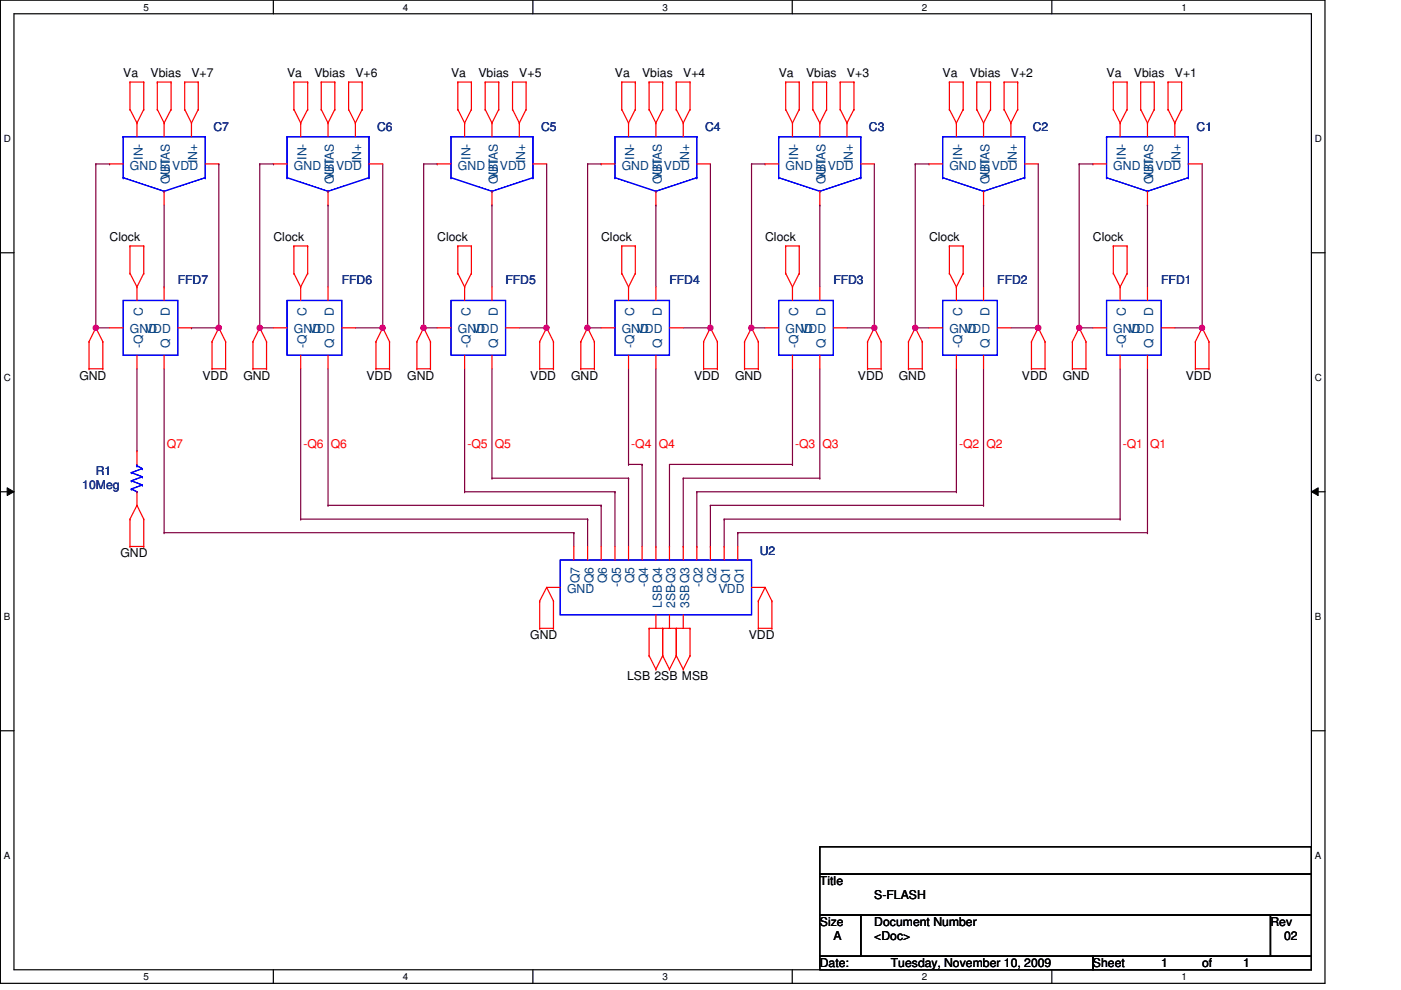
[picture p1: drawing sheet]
<svg xmlns="http://www.w3.org/2000/svg" width="297mm" height="210mm" viewBox="0 0 297 210" stroke-linecap="round" stroke-linejoin="round" font-family="sans-serif">
<path d="M.1 0h280.8v208.5h-280.8zM3 2.9h275v202.7h-275z" fill="none" stroke="#000" stroke-width=".25"/>
<g fill="#fff">
<path d="M30.4 .3h1.2v2.4h-1.2z"/>
<path d="M30.4 205.9h1.2v2.3h-1.2z"/>
</g>
<path d="M58 0v2.9M58 205.6v2.9" fill="none" stroke="#000" stroke-width=".25"/>
<g fill="#fff">
<path d="M85.4 .3h1.2v2.4h-1.2z"/>
<path d="M85.4 205.9h1.2v2.3h-1.2z"/>
</g>
<path d="M113 0v2.9M113 205.6v2.9" fill="none" stroke="#000" stroke-width=".25"/>
<g fill="#fff">
<path d="M140.5 .3h1.1v2.4h-1.1z"/>
<path d="M140.5 205.9h1.1v2.3h-1.1z"/>
</g>
<path d="M168 0v2.9M168 205.6v2.9" fill="none" stroke="#000" stroke-width=".25"/>
<g fill="#fff">
<path d="M195.4 .3h1.2v2.4h-1.2z"/>
<path d="M195.4 205.9h1.2v2.3h-1.2z"/>
</g>
<path d="M223 0v2.9M223 205.6v2.9" fill="none" stroke="#000" stroke-width=".25"/>
<g fill="#fff">
<path d="M250.5 .3h1.1v2.4h-1.1z"/>
<path d="M250.5 205.9h1.1v2.3h-1.1z"/>
<path d="M.8 28.2h1.5v2.4h-1.5z"/>
<path d="M278.8 28.2h1.4v2.4h-1.4z"/>
<path d="M.8 78.9h1.5v2.3h-1.5z"/>
<path d="M278.8 78.9h1.4v2.3h-1.4z"/>
</g>
<path d="M.1 53.6h2.9M278 53.6h2.9" fill="none" stroke="#000" stroke-width=".25"/>
<g fill="#fff">
<path d="M.8 129.6h1.4v2.3h-1.4z"/>
<path d="M278.8 129.6h1.3v2.3h-1.3z"/>
</g>
<path d="M.1 104.3h2.9M278 104.3h2.9" fill="none" stroke="#000" stroke-width=".25"/>
<path d="M1.5 103.4l1.5 .9-1.5 .8zM278 104.3l1.5-.9v1.7z" fill="#000"/>
<path d="M1.5 103.4l1.5 .9-1.5 .8zM278 104.3l1.5-.9v1.7z" fill="none" stroke="#000" stroke-width=".21"/>
<g fill="#fff">
<path d="M.8 180.3h1.4v2.3h-1.4z"/>
<path d="M278.8 180.3h1.3v2.3h-1.3z"/>
</g>
<path d="M.1 154.9h2.9M278 154.9h2.9" fill="none" stroke="#000" stroke-width=".25"/>
<g fill="none" stroke="#800040" stroke-width=".25">
<path d="M20.3 34.8h.1M20.3 34.8v34.7M34.8 43.5v17.3M69.5 43.5h.1M69.5 43.5v17.3M104.3 43.5h.1M104.3 43.5v17.3M139.1 43.5h.1M139.1 43.5v17.3M173.8 43.5h.1M173.8 43.5v17.3M208.5 43.5h.1"/>
<path d="M208.5 43.5v17.3M243.3 43.5h.1M243.3 43.5v17.3M20.3 69.5h.1M20.3 69.5h2.9M34.8 60.8h.1M34.8 78.2v34.7M63.8 78.2v31.9M69.5 78.2v28.9M98.5 78.2v26.1M104.3 78.2v23.2M133.3 78.2v20.3"/>
<path d="M139.1 78.2v37.7M168 78.2v20.3M173.8 78.2v23.2M202.8 78.2v26.1M208.5 78.2v28.9M237.5 78.2v31.9M243.3 78.2v34.7M133.3 98.5h.1M133.3 98.5h2.8M136.1 98.5h.1M136.1 98.5v17.4M168 98.5h.1"/>
<path d="M168 98.5h-26.1v17.4M34.8 112.9h.1M34.8 112.9h86.9M63.8 110.1h.1M63.8 110.1h60.8M69.5 107.1h.1M69.5 107.1h58M98.5 104.3h.1M98.5 104.3h31.9M104.3 101.4h.1M104.3 101.4h29M121.7 112.9h.1"/>
<path d="M121.7 112.9v3M124.6 110.1h.1M124.6 110.1v5.8M127.5 107.1h.1M127.5 107.1v8.8M130.4 104.3h.1M130.4 104.3v11.6M133.3 101.4h.1M133.3 101.4v14.5M139.1 115.9h.1M141.9 115.9h.1M144.9 101.4h.1"/>
<path d="M144.9 115.9h.1M144.9 101.4h28.9M144.9 101.4v14.5M147.7 104.3h.1M147.7 115.9h.1M147.7 104.3h55.1M147.7 104.3v11.6M150.6 107.1h.1M150.6 115.9h.1M150.6 107.1h57.9M150.6 107.1v8.8M153.5 110.1h.1"/>
<path d="M153.5 115.9h.1M153.5 110.1h84M153.5 110.1v5.8M156.4 112.9h.1M156.4 112.9h86.9M156.4 112.9v3M173.8 101.4h.1M202.8 104.3h.1M208.5 107.1h.1M237.5 110.1h.1M243.3 112.9h.1"/>
</g>
<circle cx="20.3" cy="69.5" r=".56" fill="#f0f"/>
<circle cx="20.3" cy="69.5" r=".56" fill="none" stroke="#f0f" stroke-width=".25"/>
<path d="M20.3 34.8h2.9M23.2 34.8h.1M55.1 34.8h.1M55.1 34.8v34.7" fill="none" stroke="#800040" stroke-width=".25"/>
<circle cx="55.1" cy="69.5" r=".56" fill="#f0f"/>
<circle cx="55.1" cy="69.5" r=".56" fill="none" stroke="#f0f" stroke-width=".25"/>
<g fill="none" stroke="#800040" stroke-width=".25">
<path d="M55.1 34.8h2.9M58 34.8h.1M89.8 34.8h.1M89.8 34.8v34.7M55.1 69.5h.1M55.1 69.5h2.9M89.8 69.5h.1M89.8 69.5h2.9M124.6 69.5h.1M124.6 69.5h2.9M159.3 69.5h.1M159.3 69.5h2.9"/>
<path d="M194.1 69.5h.1M194.1 69.5h2.9M228.8 69.5h.1M228.8 69.5h2.9"/>
</g>
<circle cx="89.8" cy="69.5" r=".56" fill="#f0f"/>
<circle cx="89.8" cy="69.5" r=".56" fill="none" stroke="#f0f" stroke-width=".25"/>
<path d="M89.8 34.8h2.9M92.7 34.8h.1M124.6 34.8h.1M124.6 34.8v34.7" fill="none" stroke="#800040" stroke-width=".25"/>
<circle cx="124.5" cy="69.5" r=".56" fill="#f0f"/>
<circle cx="124.5" cy="69.5" r=".56" fill="none" stroke="#f0f" stroke-width=".25"/>
<path d="M124.6 34.8h2.9M127.5 34.8h.1M159.3 34.8h.1M159.3 34.8v34.7" fill="none" stroke="#800040" stroke-width=".25"/>
<circle cx="159.3" cy="69.5" r=".56" fill="#f0f"/>
<circle cx="159.3" cy="69.5" r=".56" fill="none" stroke="#f0f" stroke-width=".25"/>
<path d="M159.3 34.8h2.9M162.2 34.8h.1M194.1 34.8h.1M194.1 34.8v34.7" fill="none" stroke="#800040" stroke-width=".25"/>
<circle cx="194" cy="69.5" r=".56" fill="#f0f"/>
<circle cx="194" cy="69.5" r=".56" fill="none" stroke="#f0f" stroke-width=".25"/>
<path d="M194.1 34.8h2.9M197 34.8h.1M228.8 34.8h.1M228.8 34.8v34.7" fill="none" stroke="#800040" stroke-width=".25"/>
<circle cx="228.8" cy="69.5" r=".56" fill="#f0f"/>
<circle cx="228.8" cy="69.5" r=".56" fill="none" stroke="#f0f" stroke-width=".25"/>
<path d="M46.4 34.8h.1M46.4 34.8v34.7M228.8 34.8h2.9M231.7 34.8h.1" fill="none" stroke="#800040" stroke-width=".25"/>
<circle cx="46.4" cy="69.5" r=".56" fill="#f0f"/>
<circle cx="46.4" cy="69.5" r=".56" fill="none" stroke="#f0f" stroke-width=".25"/>
<g fill="none" stroke="#800040" stroke-width=".25">
<path d="M81.1 34.8v34.7M40.6 69.5h.1M40.6 69.5h5.8M75.3 69.5h5.8M81.1 69.5h.1M110.1 69.5h5.8M115.9 69.5h.1M144.9 69.5h5.7M150.6 69.5h.1M179.6 69.5h5.8M185.4 69.5h.1M214.3 69.5h5.8"/>
<path d="M220.1 69.5h.1M249.1 69.5h5.8M254.9 69.5h.1"/>
</g>
<circle cx="81.1" cy="69.5" r=".56" fill="#f0f"/>
<circle cx="81.1" cy="69.5" r=".56" fill="none" stroke="#f0f" stroke-width=".25"/>
<path d="M115.9 34.8v34.7M115.9 69.5h.1" fill="none" stroke="#800040" stroke-width=".25"/>
<circle cx="115.9" cy="69.5" r=".56" fill="#f0f"/>
<circle cx="115.9" cy="69.5" r=".56" fill="none" stroke="#f0f" stroke-width=".25"/>
<path d="M150.6 34.8v34.7M150.6 69.5h.1" fill="none" stroke="#800040" stroke-width=".25"/>
<circle cx="150.6" cy="69.5" r=".56" fill="#f0f"/>
<circle cx="150.6" cy="69.5" r=".56" fill="none" stroke="#f0f" stroke-width=".25"/>
<path d="M185.4 34.8v34.7M185.4 69.5h.1" fill="none" stroke="#800040" stroke-width=".25"/>
<circle cx="185.4" cy="69.5" r=".56" fill="#f0f"/>
<circle cx="185.4" cy="69.5" r=".56" fill="none" stroke="#f0f" stroke-width=".25"/>
<path d="M220.1 34.8v34.7M220.1 69.5h.1" fill="none" stroke="#800040" stroke-width=".25"/>
<circle cx="220.1" cy="69.5" r=".56" fill="#f0f"/>
<circle cx="220.1" cy="69.5" r=".56" fill="none" stroke="#f0f" stroke-width=".25"/>
<path d="M254.9 34.8v34.7M254.9 69.5h.1" fill="none" stroke="#800040" stroke-width=".25"/>
<circle cx="254.8" cy="69.5" r=".56" fill="#f0f"/>
<circle cx="254.8" cy="69.5" r=".56" fill="none" stroke="#f0f" stroke-width=".25"/>
<path d="M29 78.2v17.4M29 95.6h.1" fill="none" stroke="#800040" stroke-width=".25"/>
<g fill="none" stroke="#f00" stroke-width=".25">
<path d="M27.6 17.4h.1M27.6 17.4v5.8M27.6 17.4h2.9M30.5 17.4h.1M30.5 17.4v5.8M33.4 17.4h.1M33.4 17.4h2.9M33.4 17.4v5.8M36.3 17.4h.1M36.3 17.4v5.8M39.2 17.4h.1M39.2 17.4h2.8"/>
<path d="M39.2 17.4v5.8M42 17.4h.1M42 17.4v5.8M62.3 17.4h.1M62.3 17.4h2.9M62.3 17.4v5.8M65.2 17.4h.1M65.2 17.4v5.8M68.1 17.4h.1M68.1 17.4h2.9M68.1 17.4v5.8M71 17.4h.1"/>
<path d="M71 17.4v5.8M73.9 17.4h.1M73.9 17.4h2.9M73.9 17.4v5.8M76.8 17.4h.1M76.8 17.4v5.8M97.1 17.4h.1M97.1 17.4h2.8M97.1 17.4v5.8M99.9 17.4h.1M99.9 17.4v5.8M102.9 17.4h.1"/>
<path d="M102.9 17.4h2.8M102.9 17.4v5.8M105.7 17.4h.1M105.7 17.4v5.8M108.7 17.4h.1M108.7 17.4h2.8M108.7 17.4v5.8M111.5 17.4h.1M111.5 17.4v5.8M131.8 17.4h.1M131.8 17.4h2.9M131.8 17.4v5.8"/>
<path d="M134.7 17.4h.1M134.7 17.4v5.8M137.6 17.4h.1M137.6 17.4h2.9M137.6 17.4v5.8M140.5 17.4h.1M140.5 17.4v5.8M143.4 17.4h.1M143.4 17.4h2.9M143.4 17.4v5.8M146.3 17.4h.1M146.3 17.4v5.8"/>
<path d="M166.6 17.4h.1M166.6 17.4h2.9M166.6 17.4v5.8M169.5 17.4h.1M169.5 17.4v5.8M172.3 17.4h.1M172.3 17.4h3M172.3 17.4v5.8M175.3 17.4h.1M175.3 17.4v5.8M178.1 17.4h.1M178.1 17.4h3"/>
<path d="M178.1 17.4v5.8M181.1 17.4h.1M181.1 17.4v5.8M201.3 17.4h.1M201.3 17.4h2.9M201.3 17.4v5.8M204.2 17.4h.1M204.2 17.4v5.8M207.1 17.4h.1M207.1 17.4h2.9M207.1 17.4v5.8M210 17.4h.1"/>
<path d="M210 17.4v5.8M212.9 17.4h.1M212.9 17.4h2.9M212.9 17.4v5.8M215.8 17.4h.1M215.8 17.4v5.8M236 17.4h.1M236 17.4h3M236 17.4v5.8M239 17.4h.1M239 17.4v5.8M241.8 17.4h.1"/>
<path d="M241.8 17.4h2.9M241.8 17.4v5.8M244.7 17.4h.1M244.7 17.4v5.8M247.6 17.4h.1M247.6 17.4h2.9M247.6 17.4v5.8M250.5 17.4h.1M250.5 17.4v5.8M23.2 34.8h2.9M27.6 23.2h.1M27.6 23.2l1.4 2.9"/>
<path d="M29 26.1h.1M29 26.1v2.9M30.5 23.2h.1M30.5 23.2l-1.5 2.9M33.4 23.2h.1M33.4 23.2l1.4 2.9M34.8 26.1h.1M34.8 26.1v2.9M36.3 23.2h.1M36.3 23.2l-1.5 2.9M39.2 23.2h.1M39.2 23.2l1.4 2.9"/>
<path d="M40.6 26.1h.1M40.6 26.1v2.9M42 23.2h.1M42 23.2l-1.4 2.9M43.5 34.8h2.9M58 34.8h2.9M62.3 23.2h.1M62.3 23.2l1.5 2.9M63.8 26.1h.1M63.8 26.1v2.9M65.2 23.2h.1M65.2 23.2l-1.4 2.9"/>
<path d="M68.1 23.2h.1M68.1 23.2l1.4 2.9M69.5 26.1h.1M69.5 26.1v2.9M71 23.2h.1M71 23.2l-1.5 2.9M73.9 23.2h.1M73.9 23.2l1.4 2.9M75.3 26.1h.1M75.3 26.1v2.9M76.8 23.2h.1M76.8 23.2l-1.5 2.9"/>
<path d="M78.2 34.8h2.9M92.7 34.8h2.9M97.1 23.2h.1M97.1 23.2l1.4 2.9M98.5 26.1h.1M98.5 26.1v2.9M99.9 23.2h.1M99.9 23.2l-1.4 2.9M102.9 23.2h.1M102.9 23.2l1.4 2.9M104.3 26.1h.1M104.3 26.1v2.9"/>
<path d="M105.7 23.2h.1M105.7 23.2l-1.4 2.9M108.7 23.2h.1M108.7 23.2l1.4 2.9M110.1 26.1h.1M110.1 26.1v2.9M111.5 23.2h.1M111.5 23.2l-1.4 2.9M113 34.8h2.9M127.5 34.8h2.9M131.8 23.2h.1M131.8 23.2l1.5 2.9"/>
<path d="M133.3 26.1h.1M133.3 26.1v2.9M134.7 23.2h.1M134.7 23.2l-1.4 2.9M137.6 23.2h.1M137.6 23.2l1.5 2.9M139.1 26.1h.1M139.1 26.1v2.9M140.5 23.2h.1M140.5 23.2l-1.4 2.9M143.4 23.2h.1M143.4 23.2l1.5 2.9"/>
<path d="M144.9 26.1h.1M144.9 26.1v2.9M146.3 23.2h.1M146.3 23.2l-1.4 2.9M147.7 34.8h2.9M162.2 34.8h2.9M166.6 23.2h.1M166.6 23.2l1.4 2.9M168 26.1h.1M168 26.1v2.9M169.5 23.2h.1M169.5 23.2l-1.5 2.9"/>
<path d="M172.3 23.2h.1M172.3 23.2l1.5 2.9M173.8 26.1h.1M173.8 26.1v2.9M175.3 23.2h.1M175.3 23.2l-1.5 2.9M178.1 23.2h.1M178.1 23.2l1.5 2.9M179.6 26.1h.1M179.6 26.1v2.9M181.1 23.2h.1M181.1 23.2l-1.5 2.9"/>
<path d="M182.5 34.8h2.9M197 34.8h2.9M201.3 23.2h.1M201.3 23.2l1.5 2.9M202.8 26.1h.1M202.8 26.1v2.9M204.2 23.2h.1M204.2 23.2l-1.4 2.9M207.1 23.2h.1M207.1 23.2l1.4 2.9M208.5 26.1h.1M208.5 26.1v2.9"/>
<path d="M210 23.2h.1M210 23.2l-1.5 2.9M212.9 23.2h.1M212.9 23.2l1.4 2.9M214.3 26.1h.1M214.3 26.1v2.9M215.8 23.2h.1M215.8 23.2l-1.5 2.9M217.3 34.8h2.8M231.7 34.8h2.9M236 23.2h.1M236 23.2l1.5 2.9"/>
<path d="M237.5 26.1h.1M237.5 26.1v2.9M239 23.2h.1M239 23.2l-1.5 2.9M241.8 23.2h.1M241.8 23.2l1.5 2.9M243.3 26.1h.1M243.3 26.1v2.9M244.7 23.2h.1M244.7 23.2l-1.4 2.9M247.6 23.2h.1M247.6 23.2l1.5 2.9"/>
<path d="M249.1 26.1h.1M249.1 26.1v2.9M250.5 23.2h.1M250.5 23.2l-1.4 2.9M252 34.8h2.9M27.6 58h.1M27.6 52.2h.1M27.6 52.2v5.8M27.6 58l1.4 2.8M27.6 52.2h2.9M30.5 58h.1M30.5 52.2h.1"/>
<path d="M30.5 52.2v5.8M30.5 58l-1.5 2.8M34.8 40.6v2.9M62.3 58h.1M62.3 52.2h.1M62.3 52.2v5.8M62.3 52.2h2.9M62.3 58l1.5 2.8M65.2 58h.1M65.2 52.2h.1M65.2 52.2v5.8M65.2 58l-1.4 2.8"/>
<path d="M69.5 40.6v2.9M97.1 58h.1M97.1 52.2h.1M97.1 52.2v5.8M97.1 52.2h2.8M97.1 58l1.4 2.8M99.9 58h.1M99.9 52.2h.1M99.9 52.2v5.8M99.9 58l-1.4 2.8M104.3 40.6v2.9M131.8 58h.1"/>
<path d="M131.8 52.2h.1M131.8 52.2v5.8M131.8 52.2h2.9M131.8 58l1.5 2.8M134.7 58h.1M134.7 52.2h.1M134.7 52.2v5.8M134.7 58l-1.4 2.8M139.1 40.6v2.9M166.6 58h.1M166.6 52.2h.1M166.6 52.2v5.8"/>
<path d="M166.6 52.2h2.9M166.6 58l1.4 2.8M169.5 58h.1M169.5 52.2h.1M169.5 52.2v5.8M169.5 58l-1.5 2.8M173.8 40.6v2.9M201.3 58h.1M201.3 52.2h.1M201.3 52.2v5.8M201.3 52.2h2.9M201.3 58l1.5 2.8"/>
<path d="M204.2 58h.1M204.2 52.2h.1M204.2 52.2v5.8M204.2 58l-1.4 2.8M208.5 40.6v2.9M236 58h.1M236 52.2h.1M236 52.2v5.8M236 52.2h3M236 58l1.5 2.8M239 58h.1M239 52.2h.1"/>
<path d="M239 52.2v5.8M239 58l-1.5 2.8M243.3 40.6v2.9M18.9 72.4h.1M18.9 78.2h.1M18.9 78.2h2.9M18.9 72.4v5.8M20.3 69.5h.1M20.3 69.5l-1.4 2.9M20.3 69.5l1.5 2.9M21.8 72.4h.1M21.8 78.2h.1"/>
<path d="M21.8 72.4v5.8M23.2 69.5h2.9M29 60.8h.1M29 60.8v2.9M29 75.3v2.9M34.8 60.8v2.9M34.8 75.3v2.9M37.7 69.5h2.9M45 72.4h.1M45 78.2h.1M45 78.2h2.8M45 72.4v5.8"/>
<path d="M46.4 69.5h.1M46.4 69.5l-1.4 2.9M46.4 69.5l1.4 2.9M47.8 72.4h.1M47.8 78.2h.1M47.8 72.4v5.8M53.6 72.4h.1M53.6 78.2h.1M53.6 72.4v5.8M53.6 78.2h2.9M55.1 69.5h.1M55.1 69.5l-1.5 2.9"/>
<path d="M55.1 69.5l1.4 2.9M56.5 72.4h.1M56.5 78.2h.1M56.5 72.4v5.8M58 69.5h2.9M63.8 60.8h.1M63.8 60.8v2.9M63.8 75.3v2.9M69.5 60.8v2.9M69.5 75.3v2.9M72.5 69.5h2.8M79.7 72.4h.1"/>
<path d="M79.7 78.2h.1M79.7 78.2h2.9M79.7 72.4v5.8M81.1 69.5h.1M81.1 69.5l-1.4 2.9M81.1 69.5l1.5 2.9M82.6 72.4h.1M82.6 78.2h.1M82.6 72.4v5.8M88.4 72.4h.1M88.4 78.2h.1M88.4 78.2h2.9"/>
<path d="M88.4 72.4v5.8M89.8 69.5h.1M89.8 69.5l-1.4 2.9M89.8 69.5l1.5 2.9M91.3 72.4h.1M91.3 78.2h.1M91.3 72.4v5.8M92.7 69.5h2.9M98.5 60.8h.1M98.5 60.8v2.9M98.5 75.3v2.9M104.3 60.8v2.9"/>
<path d="M104.3 75.3v2.9M107.2 69.5h2.9M114.4 72.4h.1M114.4 78.2h.1M114.4 78.2h2.9M114.4 72.4v5.8M115.9 69.5h.1M115.9 69.5l-1.5 2.9M115.9 69.5l1.4 2.9M117.3 72.4h.1M117.3 78.2h.1M117.3 72.4v5.8"/>
<path d="M123.1 72.4h.1M123.1 78.2h.1M123.1 78.2h2.9M123.1 72.4v5.8M124.6 69.5h.1M124.6 69.5l-1.5 2.9M124.6 69.5l1.4 2.9M126 72.4h.1M126 78.2h.1M126 72.4v5.8M127.5 69.5h2.9M133.3 60.8h.1"/>
<path d="M133.3 60.8v2.9M133.3 75.3v2.9M139.1 60.8v2.9M139.1 75.3v2.9M141.9 69.5h3M149.2 72.4h.1M149.2 78.2h.1M149.2 78.2h2.9M149.2 72.4v5.8M150.6 69.5h.1M150.6 69.5l-1.4 2.9M150.6 69.5l1.5 2.9"/>
<path d="M152.1 72.4h.1M152.1 78.2h.1M152.1 72.4v5.8M157.9 72.4h.1M157.9 78.2h.1M157.9 78.2h2.9M157.9 72.4v5.8M159.3 69.5h.1M159.3 69.5l-1.4 2.9M159.3 69.5l1.5 2.9M160.8 72.4h.1M160.8 78.2h.1"/>
<path d="M160.8 72.4v5.8M162.2 69.5h2.9M168 60.8h.1M168 60.8v2.9M168 75.3v2.9M173.8 60.8v2.9M173.8 75.3v2.9M176.7 69.5h2.9M183.9 72.4h.1M183.9 78.2h.1M183.9 78.2h2.9M183.9 72.4v5.8"/>
<path d="M185.4 69.5h.1M185.4 69.5l-1.5 2.9M185.4 69.5l1.4 2.9M186.8 72.4h.1M186.8 78.2h.1M186.8 72.4v5.8M192.6 72.4h.1M192.6 78.2h.1M192.6 78.2h2.9M192.6 72.4v5.8M194.1 69.5h.1M194.1 69.5l-1.5 2.9"/>
<path d="M194.1 69.5l1.4 2.9M195.5 72.4h.1M195.5 78.2h.1M195.5 72.4v5.8M197 69.5h2.9M202.8 60.8h.1M202.8 60.8v2.9M202.8 75.3v2.9M208.5 60.8v2.9M208.5 75.3v2.9M211.5 69.5h2.8M218.7 72.4h.1"/>
<path d="M218.7 78.2h.1M218.7 78.2h2.9M218.7 72.4v5.8M220.1 69.5h.1M220.1 69.5l-1.4 2.9M220.1 69.5l1.5 2.9M221.6 72.4h.1M221.6 78.2h.1M221.6 72.4v5.8M227.4 72.4h.1M227.4 78.2h.1M227.4 78.2h2.8"/>
<path d="M227.4 72.4v5.8M228.8 69.5h.1M228.8 69.5l-1.4 2.9M228.8 69.5l1.4 2.9M230.2 72.4h.1M230.2 78.2h.1M230.2 72.4v5.8M231.7 69.5h2.9M237.5 60.8h.1M237.5 60.8v2.9M237.5 75.3v2.9M243.3 60.8v2.9"/>
<path d="M243.3 75.3v2.9M246.2 69.5h2.9M253.4 72.4h.1M253.4 78.2h.1M253.4 78.2h2.9M253.4 72.4v5.8M254.9 69.5h.1M254.9 69.5l-1.5 2.9M254.9 69.5l1.4 2.9M256.3 72.4h.1M256.3 78.2h.1M256.3 72.4v5.8"/>
<path d="M29 95.6v2.9M27.6 110.1h.1M27.6 115.9h.1M27.6 110.1v5.8M27.6 115.9h2.9M29 107.1h.1M29 107.1l-1.4 3M29 107.1l1.5 3M29 104.3v2.8M30.5 110.1h.1M30.5 115.9h.1M30.5 110.1v5.8"/>
<path d="M121.7 115.9v2.8M124.6 115.9v2.8M127.5 115.9v2.8M130.4 115.9v2.8M133.3 115.9v2.8M136.1 115.9v2.8M139.1 115.9v2.8M141.9 115.9v2.8M144.9 115.9v2.8M147.7 115.9v2.8M150.6 115.9v2.8M153.5 115.9v2.8"/>
<path d="M156.4 115.9v2.8M114.4 127.4h.1M114.4 133.2h.1M114.4 127.4v5.8M114.4 133.2h2.9M115.9 124.5h.1M115.9 124.5l-1.5 2.9M115.9 124.5l1.4 2.9M115.9 124.5h2.9M117.3 127.4h.1M117.3 133.2h.1M117.3 127.4v5.8"/>
<path d="M137.6 139h.1M137.6 133.2h.1M137.6 133.2h8.7M137.6 133.2v5.8M137.6 139l1.5 2.9M139.1 130.3v2.9M140.5 139h.1M140.5 133.2h.1M140.5 133.2v5.8M140.5 139l-1.4 2.9M140.5 139l1.4 2.9M141.9 130.3v2.9"/>
<path d="M143.4 139h.1M143.4 133.2h.1M143.4 133.2v5.8M143.4 139l-1.5 2.9M143.4 139l1.5 2.9M144.9 130.3v2.9M146.3 139h.1M146.3 133.2h.1M146.3 133.2v5.8M146.3 139l-1.4 2.9M159.3 124.5h2.9M160.8 127.4h.1"/>
<path d="M160.8 133.2h.1M160.8 127.4v5.8M160.8 133.2h2.9M162.2 124.5h.1M162.2 124.5l-1.4 2.9M162.2 124.5l1.5 2.9M163.7 127.4h.1M163.7 133.2h.1M163.7 127.4v5.8M139.1 141.9h.1M141.9 141.9h.1M144.9 141.9h.1"/>
</g>
<path d="M173.8 179.5h104.2v5.8h-104.2zM173.8 185.3h104.2v8.7h-104.2zM173.8 194h8.7v8.7h-8.7zM182.5 194h86.9v8.7h-86.9zM269.4 194h8.6v8.7h-8.6zM173.8 202.7h57.9v2.9h-57.9zM231.7 202.7h46.3v2.9h-46.3z" fill="none" stroke="#000" stroke-width=".25"/>
<g fill="none" stroke="#00f" stroke-width=".25">
<path d="M26.1 29h.1M26.1 37.7h.1M26.1 29h17.4M26.1 29v8.7M26.1 37.7l8.7 2.9M43.5 37.7h.1M43.5 29h.1M43.5 37.7l-8.7 2.9M43.5 29v8.7M60.9 29h.1M60.9 37.7h.1M60.9 29h17.3"/>
<path d="M60.9 29v8.7M60.9 37.7l8.6 2.9M78.2 37.7h.1M78.2 29h.1M78.2 37.7l-8.7 2.9M78.2 29v8.7M95.6 29h.1M95.6 37.7h.1M95.6 29h17.4M95.6 29v8.7M95.6 37.7l8.7 2.9M113 37.7h.1"/>
<path d="M113 29h.1M113 37.7l-8.7 2.9M113 29v8.7M130.4 29h.1M130.4 37.7h.1M130.4 29h17.3M130.4 29v8.7M130.4 37.7l8.7 2.9M147.7 37.7h.1M147.7 29h.1M147.7 37.7l-8.6 2.9M147.7 29v8.7"/>
<path d="M165.1 29h.1M165.1 37.7h.1M165.1 29h17.4M165.1 29v8.7M165.1 37.7l8.7 2.9M182.5 37.7h.1M182.5 29h.1M182.5 37.7l-8.7 2.9M182.5 29v8.7M199.9 29h.1M199.9 37.7h.1M199.9 29h17.4"/>
<path d="M199.9 29v8.7M199.9 37.7l8.6 2.9M217.3 37.7h.1M217.3 29h.1M217.3 37.7l-8.8 2.9M217.3 29v8.7M234.6 29h.1M234.6 37.7h.1M234.6 29h17.4M234.6 29v8.7M234.6 37.7l8.7 2.9M252 37.7h.1"/>
<path d="M252 29h.1M252 37.7l-8.7 2.9M252 29v8.7M34.8 40.6h.1M69.5 40.6h.1M104.3 40.6h.1M139.1 40.6h.1M173.8 40.6h.1M208.5 40.6h.1M243.3 40.6h.1M26.1 63.7h11.6v11.6h-11.6zM60.9 63.7h11.6v11.6h-11.6z"/>
<path d="M95.6 63.7h11.6v11.6h-11.6zM130.4 63.7h11.5v11.6h-11.5zM165.1 63.7h11.6v11.6h-11.6zM199.9 63.7h11.6v11.6h-11.6zM234.6 63.7h11.6v11.6h-11.6zM29 98.8h.1M29 98.8l1.2 .6M29 98.5v.3M30.2 99.4h.1M30.2 99.4l-2.3 .8M27.9 100.2h.1M27.9 101.9h.1"/>
<path d="M27.9 103.7h.1M27.9 100.2l2.3 .9M27.9 101.9l2.3 .9M27.9 103.7l1.1 .6M29 104.3h.1M30.2 101.1h.1M30.2 102.8h.1M30.2 101.1l-2.3 .8M30.2 102.8l-2.3 .9M118.8 118.7h40.5v11.6h-40.5z"/>
</g>
<circle cx="20.3" cy="69.5" r=".56" fill="#f0f"/>
<circle cx="20.3" cy="69.5" r=".56" fill="none" stroke="#f0f" stroke-width=".25"/>
<circle cx="55.1" cy="69.5" r=".56" fill="#f0f"/>
<circle cx="55.1" cy="69.5" r=".56" fill="none" stroke="#f0f" stroke-width=".25"/>
<circle cx="89.8" cy="69.5" r=".56" fill="#f0f"/>
<circle cx="89.8" cy="69.5" r=".56" fill="none" stroke="#f0f" stroke-width=".25"/>
<circle cx="124.5" cy="69.5" r=".56" fill="#f0f"/>
<circle cx="124.5" cy="69.5" r=".56" fill="none" stroke="#f0f" stroke-width=".25"/>
<circle cx="159.3" cy="69.5" r=".56" fill="#f0f"/>
<circle cx="159.3" cy="69.5" r=".56" fill="none" stroke="#f0f" stroke-width=".25"/>
<circle cx="194" cy="69.5" r=".56" fill="#f0f"/>
<circle cx="194" cy="69.5" r=".56" fill="none" stroke="#f0f" stroke-width=".25"/>
<circle cx="228.8" cy="69.5" r=".56" fill="#f0f"/>
<circle cx="228.8" cy="69.5" r=".56" fill="none" stroke="#f0f" stroke-width=".25"/>
<circle cx="46.4" cy="69.5" r=".56" fill="#f0f"/>
<circle cx="46.4" cy="69.5" r=".56" fill="none" stroke="#f0f" stroke-width=".25"/>
<circle cx="81.1" cy="69.5" r=".56" fill="#f0f"/>
<circle cx="81.1" cy="69.5" r=".56" fill="none" stroke="#f0f" stroke-width=".25"/>
<circle cx="115.9" cy="69.5" r=".56" fill="#f0f"/>
<circle cx="115.9" cy="69.5" r=".56" fill="none" stroke="#f0f" stroke-width=".25"/>
<circle cx="150.6" cy="69.5" r=".56" fill="#f0f"/>
<circle cx="150.6" cy="69.5" r=".56" fill="none" stroke="#f0f" stroke-width=".25"/>
<circle cx="185.4" cy="69.5" r=".56" fill="#f0f"/>
<circle cx="185.4" cy="69.5" r=".56" fill="none" stroke="#f0f" stroke-width=".25"/>
<circle cx="220.1" cy="69.5" r=".56" fill="#f0f"/>
<circle cx="220.1" cy="69.5" r=".56" fill="none" stroke="#f0f" stroke-width=".25"/>
<circle cx="254.8" cy="69.5" r=".56" fill="#f0f"/>
<circle cx="254.8" cy="69.5" r=".56" fill="none" stroke="#f0f" stroke-width=".25"/>
<g font-size="2.6">
<text x="26.1" y="16.3">Va</text>
<text x="31.9" y="16.3">Vbias</text>
<text x="40.6" y="16.3">V+7</text>
<text x="60.9" y="16.3">Va</text>
<text x="66.7" y="16.3">Vbias</text>
<text x="75.3" y="16.3">V+6</text>
<text x="95.6" y="16.3">Va</text>
<text x="101.4" y="16.3">Vbias</text>
<text x="110.1" y="16.3">V+5</text>
<text x="130.4" y="16.3">Va</text>
<text x="136.1" y="16.3">Vbias</text>
<text x="144.9" y="16.3">V+4</text>
<text x="165.1" y="16.3">Va</text>
<text x="170.9" y="16.3">Vbias</text>
<text x="179.6" y="16.3">V+3</text>
<text x="199.9" y="16.3">Va</text>
<text x="205.7" y="16.3">Vbias</text>
<text x="214.3" y="16.3">V+2</text>
<text x="234.6" y="16.3">Va</text>
<text x="240.4" y="16.3">Vbias</text>
<text x="249.1" y="16.3">V+1</text>
<text x="23.2" y="51">Clock</text>
<text x="58" y="51">Clock</text>
<text x="92.7" y="51">Clock</text>
<text x="127.5" y="51">Clock</text>
<text x="162.2" y="51">Clock</text>
<text x="197" y="51">Clock</text>
<text x="231.7" y="51">Clock</text>
<text x="16.8" y="80.5">GND</text>
<text x="42.9" y="80.5">VDD</text>
<text x="51.6" y="80.5">GND</text>
<text x="77.7" y="80.5">VDD</text>
<text x="86.4" y="80.5">GND</text>
<text x="112.4" y="80.5">VDD</text>
<text x="121.1" y="80.5">GND</text>
<text x="147.1" y="80.5">VDD</text>
<text x="155.9" y="80.5">GND</text>
<text x="181.9" y="80.5">VDD</text>
<text x="190.6" y="80.5">GND</text>
<text x="216.7" y="80.5">VDD</text>
<text x="225.3" y="80.5">GND</text>
<text x="251.4" y="80.5">VDD</text>
<text x="25.6" y="118.2">GND</text>
<text x="112.4" y="135.6">GND</text>
<text x="158.7" y="135.6">VDD</text>
<text x="133" y="144.2">LSB 2SB MSB</text>
<text x="173.8" y="187.7">Title</text>
<text x="185.4" y="190.6">S-FLASH</text>
<text x="173.8" y="196.3">Size</text>
<text x="185.4" y="196.3">Document Number</text>
<text x="269.4" y="196.3">Rev</text>
<text x="176.7" y="199.3">A</text>
<text x="185.4" y="199.3">&lt;Doc&gt;</text>
<text x="272.2" y="199.3">02</text>
<text x="173.8" y="205.1">Date:</text>
<text x="188.8" y="205.1">Tuesday, November 10, 2009</text>
<text x="231.7" y="205.1">Sheet</text>
<text x="246.2" y="205.1">1</text>
<text x="254.9" y="205.1">of</text>
<text x="263.6" y="205.1">1</text>
</g>
<g font-size="2.6" fill="#000080">
<text x="45.3" y="27.9">C7</text>
<text x="80" y="27.9">C6</text>
<text x="114.7" y="27.9">C5</text>
<text x="149.5" y="27.9">C4</text>
<text x="184.2" y="27.9">C3</text>
<text x="219" y="27.9">C2</text>
<text x="253.7" y="27.9">C1</text>
<text x="37.7" y="60.3">FFD7</text>
<text x="72.5" y="60.3">FFD6</text>
<text x="107.2" y="60.3">FFD5</text>
<text x="141.9" y="60.3">FFD4</text>
<text x="176.7" y="60.3">FFD3</text>
<text x="211.5" y="60.3">FFD2</text>
<text x="246.2" y="60.3">FFD1</text>
<text x="20.3" y="100.8">R1</text>
<text x="17.4" y="103.7">10Meg</text>
<text x="161.1" y="117.6">U2</text>
</g>
<g font-size="2.6" fill="#004080">
<text x="27.6" y="35.9">GND</text>
<text x="30.3" y="33.9" transform="rotate(-90 30.3 33.9)">IN-</text>
<text x="36.5" y="35.9">VDD</text>
<text x="41.8" y="34.5" transform="rotate(-90 41.8 34.5)">IN+</text>
<text x="62.3" y="35.9">GND</text>
<text x="65" y="33.9" transform="rotate(-90 65 33.9)">IN-</text>
<text x="71.2" y="35.9">VDD</text>
<text x="76.6" y="34.5" transform="rotate(-90 76.6 34.5)">IN+</text>
<text x="97.1" y="35.9">GND</text>
<text x="99.7" y="33.9" transform="rotate(-90 99.7 33.9)">IN-</text>
<text x="106" y="35.9">VDD</text>
<text x="111.3" y="34.5" transform="rotate(-90 111.3 34.5)">IN+</text>
<text x="131.8" y="35.9">GND</text>
<text x="134.5" y="33.9" transform="rotate(-90 134.5 33.9)">IN-</text>
<text x="140.8" y="35.9">VDD</text>
<text x="146.1" y="34.5" transform="rotate(-90 146.1 34.5)">IN+</text>
<text x="166.5" y="35.9">GND</text>
<text x="169.2" y="33.9" transform="rotate(-90 169.2 33.9)">IN-</text>
<text x="175.5" y="35.9">VDD</text>
<text x="180.8" y="34.5" transform="rotate(-90 180.8 34.5)">IN+</text>
<text x="201.3" y="35.9">GND</text>
<text x="204" y="33.9" transform="rotate(-90 204 33.9)">IN-</text>
<text x="210.3" y="35.9">VDD</text>
<text x="215.6" y="34.5" transform="rotate(-90 215.6 34.5)">IN+</text>
<text x="236" y="35.9">GND</text>
<text x="238.7" y="33.9" transform="rotate(-90 238.7 33.9)">IN-</text>
<text x="245" y="35.9">VDD</text>
<text x="250.3" y="34.5" transform="rotate(-90 250.3 34.5)">IN+</text>
<text x="36" y="39.1" transform="rotate(-90 36 39.1)">OUT</text>
<text x="36" y="38.1" transform="rotate(-90 36 38.1)">VBIAS</text>
<text x="70.8" y="39.1" transform="rotate(-90 70.8 39.1)">OUT</text>
<text x="70.8" y="38.1" transform="rotate(-90 70.8 38.1)">VBIAS</text>
<text x="105.5" y="39.1" transform="rotate(-90 105.5 39.1)">OUT</text>
<text x="105.5" y="38.1" transform="rotate(-90 105.5 38.1)">VBIAS</text>
<text x="140.3" y="39.1" transform="rotate(-90 140.3 39.1)">OUT</text>
<text x="140.3" y="38.1" transform="rotate(-90 140.3 38.1)">VBIAS</text>
<text x="175" y="39.1" transform="rotate(-90 175 39.1)">OUT</text>
<text x="175" y="38.1" transform="rotate(-90 175 38.1)">VBIAS</text>
<text x="209.8" y="39.1" transform="rotate(-90 209.8 39.1)">OUT</text>
<text x="209.8" y="38.1" transform="rotate(-90 209.8 38.1)">VBIAS</text>
<text x="244.5" y="39.1" transform="rotate(-90 244.5 39.1)">OUT</text>
<text x="244.5" y="38.1" transform="rotate(-90 244.5 38.1)">VBIAS</text>
<text x="27.6" y="70.7">GND</text>
<text x="30.3" y="67" transform="rotate(-90 30.3 67)">C</text>
<text x="30.7" y="70.7">VDD</text>
<text x="36" y="67" transform="rotate(-90 36 67)">D</text>
<text x="62.3" y="70.7">GND</text>
<text x="65" y="67" transform="rotate(-90 65 67)">C</text>
<text x="65.5" y="70.7">VDD</text>
<text x="70.8" y="67" transform="rotate(-90 70.8 67)">D</text>
<text x="97.1" y="70.7">GND</text>
<text x="99.7" y="67" transform="rotate(-90 99.7 67)">C</text>
<text x="100.2" y="70.7">VDD</text>
<text x="105.5" y="67" transform="rotate(-90 105.5 67)">D</text>
<text x="131.8" y="70.7">GND</text>
<text x="134.5" y="67" transform="rotate(-90 134.5 67)">C</text>
<text x="135" y="70.7">VDD</text>
<text x="140.3" y="67" transform="rotate(-90 140.3 67)">D</text>
<text x="166.5" y="70.7">GND</text>
<text x="169.2" y="67" transform="rotate(-90 169.2 67)">C</text>
<text x="169.7" y="70.7">VDD</text>
<text x="175" y="67" transform="rotate(-90 175 67)">D</text>
<text x="201.3" y="70.7">GND</text>
<text x="204" y="67" transform="rotate(-90 204 67)">C</text>
<text x="204.5" y="70.7">VDD</text>
<text x="209.8" y="67" transform="rotate(-90 209.8 67)">D</text>
<text x="236" y="70.7">GND</text>
<text x="238.7" y="67" transform="rotate(-90 238.7 67)">C</text>
<text x="239.2" y="70.7">VDD</text>
<text x="244.5" y="67" transform="rotate(-90 244.5 67)">D</text>
<text x="30.3" y="73.9" transform="rotate(-90 30.3 73.9)">-Q</text>
<text x="36" y="73.9" transform="rotate(-90 36 73.9)">Q</text>
<text x="65" y="73.9" transform="rotate(-90 65 73.9)">-Q</text>
<text x="70.8" y="73.9" transform="rotate(-90 70.8 73.9)">Q</text>
<text x="99.7" y="73.9" transform="rotate(-90 99.7 73.9)">-Q</text>
<text x="105.5" y="73.9" transform="rotate(-90 105.5 73.9)">Q</text>
<text x="134.5" y="73.9" transform="rotate(-90 134.5 73.9)">-Q</text>
<text x="140.3" y="73.9" transform="rotate(-90 140.3 73.9)">Q</text>
<text x="169.2" y="73.9" transform="rotate(-90 169.2 73.9)">-Q</text>
<text x="175" y="73.9" transform="rotate(-90 175 73.9)">Q</text>
<text x="204" y="73.9" transform="rotate(-90 204 73.9)">-Q</text>
<text x="209.8" y="73.9" transform="rotate(-90 209.8 73.9)">Q</text>
<text x="238.7" y="73.9" transform="rotate(-90 238.7 73.9)">-Q</text>
<text x="244.5" y="73.9" transform="rotate(-90 244.5 73.9)">Q</text>
<text x="120.2" y="125.7">GND</text>
<text x="122.9" y="123.7" transform="rotate(-90 122.9 123.7)">Q7</text>
<text x="125.8" y="124.5" transform="rotate(-90 125.8 124.5)">-Q6</text>
<text x="128.7" y="123.7" transform="rotate(-90 128.7 123.7)">Q6</text>
<text x="131.6" y="124.5" transform="rotate(-90 131.6 124.5)">-Q5</text>
<text x="134.5" y="123.7" transform="rotate(-90 134.5 123.7)">Q5</text>
<text x="137.4" y="124.5" transform="rotate(-90 137.4 124.5)">-Q4</text>
<text x="149" y="124.5" transform="rotate(-90 149 124.5)">-Q2</text>
<text x="151.8" y="123.7" transform="rotate(-90 151.8 123.7)">Q2</text>
<text x="152.4" y="125.7">VDD</text>
<text x="154.8" y="124.5" transform="rotate(-90 154.8 124.5)">-Q1</text>
<text x="157.6" y="123.7" transform="rotate(-90 157.6 123.7)">Q1</text>
<text x="140.3" y="128.9" transform="rotate(-90 140.3 128.9)">LSBQ4</text>
<text x="143.2" y="128.9" transform="rotate(-90 143.2 128.9)">2SB-Q3</text>
<text x="146.1" y="128.9" transform="rotate(-90 146.1 128.9)">3SBQ3</text>
</g>
<g font-size="2.6" fill="#f00">
<text x="35.4" y="95">Q7</text>
<text x="64.3" y="95">-Q6</text>
<text x="70.1" y="95">Q6</text>
<text x="99.1" y="95">-Q5</text>
<text x="104.9" y="95">Q5</text>
<text x="133.9" y="95">-Q4</text>
<text x="139.7" y="95">Q4</text>
<text x="168.6" y="95">-Q3</text>
<text x="174.4" y="95">Q3</text>
<text x="203.4" y="95">-Q2</text>
<text x="209.1" y="95">Q2</text>
<text x="238.1" y="95">-Q1</text>
<text x="243.9" y="95">Q1</text>
</g>
<g font-size="2.1">
<text x="30.4" y="2.2">5</text>
<text x="85.4" y="2.2">4</text>
<text x="140.5" y="2.2">3</text>
<text x="195.4" y="2.2">2</text>
<text x="250.5" y="2.2">1</text>
<text x=".8" y="30.1">D</text>
<text x="278.8" y="30.1">D</text>
<text x=".8" y="80.8">C</text>
<text x="278.8" y="80.8">C</text>
<text x=".8" y="131.5">B</text>
<text x="278.8" y="131.5">B</text>
<text x=".8" y="182.2">A</text>
<text x="278.8" y="182.2">A</text>
<text x="30.4" y="207.8">5</text>
<text x="85.4" y="207.8">4</text>
<text x="140.5" y="207.8">3</text>
<text x="195.4" y="207.8">2</text>
<text x="250.5" y="207.8">1</text>
</g>
</svg>
